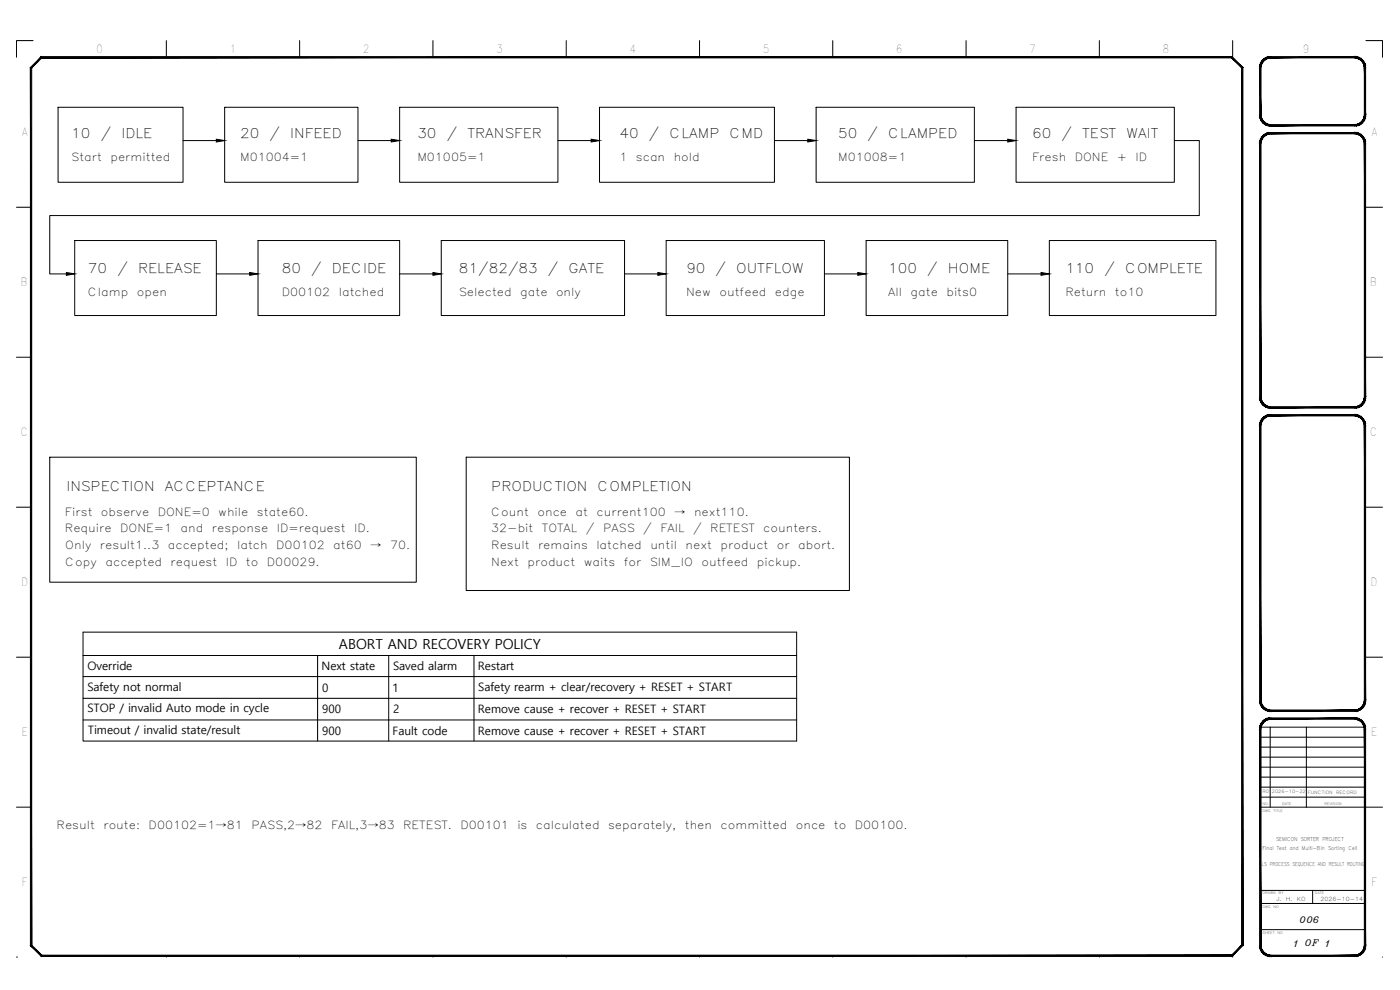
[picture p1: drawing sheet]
<svg xmlns="http://www.w3.org/2000/svg" width="420mm" height="297mm" viewBox="0 0 420 297" stroke-linecap="round" stroke-linejoin="round" font-family="sans-serif">
<g fill="none" stroke="#000" stroke-width=".3">
<path d="M9.9 12.2h-5v5M49.9 12.2v5M89.9 12.2v5M129.9 12.2v5M169.9 12.2v5M209.9 12.2v5M249.9 12.2v5M289.9 12.2v5M329.9 12.2v5M369.9 12.2v5M409.9 12.2h5v5M17.4 32.2h37.5v22.5h-37.5z"/>
<path d="M67.4 32.2h40v22.5h-40zM119.9 32.2h47.5v22.5h-47.5zM179.9 32.2h52.5v22.5h-52.5zM244.9 32.2h47.5v22.5h-47.5zM304.9 32.2h47.5v22.5h-47.5zM372.8 20.3v17.6M54.9 42.2h10M107.4 42.2h10M167.4 42.2h10M232.4 42.2h10M292.4 42.2h10M352.4 42.2h7.5v22.5h-345v17.5h5"/>
<path d="M4.9 62.2h4.4M22.4 72.2h42.5v22.5h-42.5zM77.4 72.2h42.5v22.5h-42.5zM132.4 72.2h55v22.5h-55zM199.9 72.2h47.5v22.5h-47.5zM259.9 72.2h42.5v22.5h-42.5zM314.9 72.2h50v22.5h-50zM409.9 62.2h5M64.9 82.2h10M119.9 82.2h10M187.4 82.2h10M247.4 82.2h10"/>
<path d="M302.4 82.2h10M4.9 107.2h4.4M409.9 107.2h5M14.9 137.2h110v37.5h-110zM139.9 137.2h115v40h-115zM4.9 152.2h4.4M409.9 152.2h5M4.9 197.2h4.4M24.9 189.7h214.2v32.6h-214.2zM24.9 196.7h214.2M95.3 196.7v25.6M116.7 196.7v25.6"/>
<path d="M142.2 196.7v25.6M409.9 197.2h5M24.9 203h214.2M24.9 209.5h214.2M24.9 216h214.2M378.3 218.2h31.4M381.2 218.2v24M392.1 218.2v24M378.2 239.2h31.4M378.3 236.2h31.3M378.3 233.2h31.3M378.3 230.2h31.3"/>
<path d="M378.3 227.2h31.4M378.3 224.2h31.4M378.3 221.2h31.4M4.9 242.2h4.4M372.8 259.4v24.2M378.2 242.2h31.4M409.9 242.2h5M378.2 278.9h31.4M378.2 271.1h31.4M378.2 267.2h31.4M393.9 267.2v3.9M4.9 287.2h.1"/>
<path d="M49.9 286.8v.4M89.9 286.8v.4M129.9 286.8v.4M169.9 286.8v.4M209.9 286.8v.4M249.9 286.8v.4M289.9 286.8v.4M329.9 286.8v.4M369.9 286.5v.7M414.9 287.2h.1"/>
</g>
<g fill="#000" stroke="#000" stroke-width=".3">
<path d="M64.9 41.8l2.5 .4-2.5 .4zM117.4 41.8l2.5 .4-2.5 .4zM177.4 41.8l2.5 .4-2.5 .4zM242.4 41.8l2.5 .4-2.5 .4zM302.4 41.8l2.5 .4-2.5 .4zM19.9 81.8l2.5 .4-2.5 .4zM74.9 81.8l2.5 .4-2.5 .4zM129.9 81.8l2.5 .4-2.5 .4zM197.4 81.8l2.5 .4-2.5 .4zM257.4 81.8l2.5 .4-2.5 .4zM312.4 81.8l2.5 .4-2.5 .4z"/>
<path d="M380.9 17h.5v.4zM380.9 17v.4h.5zM380.4 17.2l.5-.2v.4zM380.4 17.2l.1 .3 .4-.1zM379.9 17.3l.5-.1 .1 .3zM379.9 17.3l.2 .4 .4-.2zM379.4 17.6l.5-.3 .2 .4zM379.4 17.6l.3 .3 .4-.2zM379 18l.4-.4 .3 .3zM379 18l.3 .2 .4-.3zM379 18l.3 .2-.6 .2zM378.7 18.4l.3 .2 .3-.4zM378.7 18.4l.3 .2-.6 .2zM378.4 18.8l.4 .2 .2-.4zM378.4 18.8l.4 .2-.6 .3zM378.2 19.3l.4 .1 .2-.4zM378.2 19.3l.4 .1-.5 .4zM378.1 19.8l.4 .1 .1-.5zM378.1 19.8l.4 .1-.5 .4zM378.5 19.9l-.5 .4h.4z"/>
<path d="M381.4 17.4h25.1v-.4zM381.4 17h25.1l-25.1 .4z"/>
<path d="M378 34.5h.4l-.3 .5zM378.4 34.5l-.3 .5 .4-.1zM378.1 35l.4-.1-.3 .6zM378.5 34.9l-.3 .6 .4-.1zM378.2 35.5l.4-.1-.2 .6zM378.6 35.4l-.2 .6 .4-.2zM378.4 36l.4-.2-.1 .6zM378.8 35.8l-.1 .6 .3-.2zM378.7 36.4l.3-.2v.6zM379 36.2v.6l.3-.3zM379 36.8l.3-.3 .1 .7zM379.3 36.5l.1 .7 .3-.4zM379.7 36.8l.2 .6-.5-.2zM379.7 36.8l.2 .6 .2-.3zM380.1 37.1l.3 .5-.5-.2zM380.1 37.1l.3 .5 .1-.3zM380.5 37.3l.4 .5-.5-.2zM380.5 37.3l.4 .5v-.4zM380.9 37.4l.5 .4h-.5zM380.9 37.4l.5 .4v-.4z"/>
<path d="M378 20.3l.4 14.2v-14.2zM378 20.3l.4 14.2h-.4z"/>
<path d="M380.9 39.8h.5v.3zM380.9 39.8v.4l.5-.1zM380.4 39.9l.5-.1v.4zM380.4 39.9l.1 .4 .4-.1zM379.9 40.1l.5-.2 .1 .4zM379.9 40.1l.2 .4 .4-.2zM379.4 40.4l.5-.3 .2 .4zM379.4 40.4l.3 .3 .4-.2zM379 40.7l.4-.3 .3 .3zM379 40.7l.3 .3 .4-.3zM379 40.7l.3 .3-.6 .1zM378.7 41.1l.3 .3 .3-.4zM378.7 41.1l.3 .3-.6 .2zM378.4 41.6l.4 .2 .2-.4zM378.4 41.6l.4 .2-.6 .3zM378.2 42.1l.4 .1 .2-.4zM378.2 42.1l.4 .1-.5 .4zM378.1 42.6h.4l.1-.4zM378.1 42.6h.4l-.5 .5zM378.5 42.6l-.5 .5h.4z"/>
<path d="M381.4 37.8h25.1v-.4zM381.4 37.4h25.1l-25.1 .4z"/>
<path d="M406.5 37.4l.5 .4h-.5zM406.5 37.4l.5 .4v-.4zM407 37.4l.5 .2-.5 .2zM407 37.4l.5 .2-.1-.3zM407.4 37.3l.6 .1-.5 .2zM407.4 37.3l.6 .1-.2-.3zM407.8 37.1l.7 .1-.5 .2zM407.8 37.1l.7 .1-.3-.4zM408.2 36.8h.7l-.4 .4zM408.2 36.8h.7l-.3-.3zM408.6 36.5l.6-.1-.3 .4zM408.9 36.2l-.3 .3 .6-.1zM408.9 36.2l.6-.2-.3 .4zM409.1 35.8l-.2 .4 .6-.2zM409.1 35.8l.6-.3-.2 .5zM409.3 35.4l-.2 .4 .6-.3zM409.3 35.4l.5-.4-.1 .5zM409.4 34.9l-.1 .5 .5-.4zM409.8 34.5v.5l-.4-.1zM409.5 34.5l-.1 .4 .4-.4z"/>
<path d="M409.5 20.3l.3 14.2v-14.2zM409.5 20.3l.3 14.2h-.3z"/>
<path d="M409.8 19.8v.5h-.3zM409.4 19.9l.1 .4 .3-.5zM409.7 19.3l.1 .5-.4 .1zM409.3 19.4l.1 .5 .3-.6zM409.5 18.8l.2 .5-.4 .1zM409.1 19l.2 .4 .2-.6zM409.2 18.4l.3 .4-.4 .2zM408.9 18.6l.2 .4 .1-.6zM408.9 18l.3 .4-.3 .2zM408.9 18l-.3 .2 .3 .4zM408.5 17.6l.4 .4-.3 .2zM408.5 17.6l-.3 .3 .4 .3zM408 17.3l.5 .3-.3 .3zM408 17.3l-.2 .4 .4 .2zM407.5 17.2l.5 .1-.2 .4zM407.5 17.2l-.1 .3 .4 .2zM407 17l.5 .2-.1 .3zM407 17v.4l.4 .1zM406.5 17h.5v.4zM406.5 17v.4h.5z"/>
<path d="M378 43.1l.4 76v-76zM378 43.1l.4 76h-.4z"/>
<path d="M381.4 40.1h25.1v-.3zM381.4 39.8h25.1l-25.1 .3z"/>
<path d="M409.5 43.1l.3 76v-76zM409.5 43.1l.3 76h-.3z"/>
<path d="M409.8 42.6v.5h-.3zM409.4 42.6l.1 .5 .3-.5zM409.7 42.1l.1 .5h-.4zM409.3 42.2l.1 .4 .3-.5zM409.5 41.6l.2 .5-.4 .1zM409.1 41.8l.2 .4 .2-.6zM409.2 41.1l.3 .5-.4 .2zM408.9 41.4l.2 .4 .1-.7zM408.9 40.7l.3 .4-.3 .3zM408.9 40.7l-.3 .3 .3 .4zM408.5 40.4l.4 .3-.3 .3zM408.5 40.4l-.3 .3 .4 .3zM408 40.1l.5 .3-.3 .3zM408 40.1l-.2 .4 .4 .2zM407.5 39.9l.5 .2-.2 .4zM407.5 39.9l-.1 .4 .4 .2zM407 39.8l.5 .1-.1 .4zM407 39.8v.4l.4 .1zM406.5 39.8h.5v.4zM406.5 39.8v.3l.5 .1z"/>
<path d="M378 119.1h.4l-.3 .5zM378.4 119.1l-.3 .5h.4zM378.1 119.6h.4l-.3 .5zM378.5 119.6l-.3 .5 .4-.1zM378.2 120.1l.4-.1-.2 .6zM378.6 120l-.2 .6 .4-.2zM378.4 120.6l.4-.2-.1 .7zM378.8 120.4l-.1 .7 .3-.3zM378.7 121.1l.3-.3v.7zM379 120.8v.7l.3-.3zM379 121.5l.3-.3 .1 .6zM379.3 121.2l.1 .6 .3-.3zM379.7 121.5l.2 .6-.5-.3zM379.7 121.5l.2 .6 .2-.4zM380.1 121.7l.3 .6-.5-.2zM380.1 121.7l.3 .6 .1-.4zM380.5 121.9l.4 .5-.5-.1zM380.5 121.9l.4 .5v-.4zM380.9 122l.5 .4h-.5zM380.9 122l.5 .4v-.4z"/>
<path d="M378 127.7l.4 82.4v-82.4zM378 127.7l.4 82.4h-.4z"/>
<path d="M381.4 122v.4l25.1-.4zM381.4 122.4l25.1-.4v.4z"/>
<path d="M381.4 124.4v.4l25.1-.4zM381.4 124.8l25.1-.4v.4z"/>
<path d="M380.9 124.5l.5-.1v.4zM380.9 124.5v.3h.5zM380.4 124.6l.5-.1v.3zM380.4 124.6l.1 .3 .4-.1zM379.9 124.8l.5-.2 .1 .3zM379.9 124.8l.2 .3 .4-.2zM379.4 125l.5-.2 .2 .3zM379.4 125l.3 .4 .4-.3zM379 125.4l.4-.4 .3 .4zM379 125.4l.3 .3 .4-.3zM379 125.4l.3 .3-.6 .1zM378.7 125.8l.3 .2 .3-.3zM378.7 125.8l.3 .2-.6 .2zM378.4 126.2l.4 .2 .2-.4zM378.4 126.2l.4 .2-.6 .3zM378.2 126.7l.4 .1 .2-.4zM378.2 126.7l.4 .1-.5 .4zM378.1 127.2l.4 .1 .1-.5zM378.1 127.2l.4 .1-.5 .4zM378.5 127.3l-.5 .4h.4z"/>
<path d="M406.5 122l.5 .4h-.5zM406.5 122l.5 .4v-.4zM407 122l.5 .3-.5 .1zM407 122l.5 .3-.1-.4zM407.4 121.9l.6 .2-.5 .2zM407.4 121.9l.6 .2-.2-.4zM407.8 121.7l.7 .1-.5 .3zM407.8 121.7l.7 .1-.3-.3zM408.2 121.5h.7l-.4 .3zM408.2 121.5h.7l-.3-.3zM408.6 121.2l.6-.1-.3 .4zM408.9 120.8l-.3 .4 .6-.1zM408.9 120.8l.6-.2-.3 .5zM409.1 120.4l-.2 .4 .6-.2zM409.1 120.4l.6-.3-.2 .5zM409.3 120l-.2 .4 .6-.3zM409.3 120l.5-.4-.1 .5zM409.4 119.6l-.1 .4 .5-.4zM409.8 119.1v.5h-.4zM409.5 119.1l-.1 .5 .4-.5z"/>
<path d="M409.8 127.2v.5h-.3zM409.4 127.3l.1 .4 .3-.5zM409.7 126.7l.1 .5-.4 .1zM409.3 126.8l.1 .5 .3-.6zM409.5 126.2l.2 .5-.4 .1zM409.1 126.4l.2 .4 .2-.6zM409.2 125.8l.3 .4-.4 .2zM408.9 126l.2 .4 .1-.6zM408.9 125.4l.3 .4-.3 .2zM408.9 125.4l-.3 .3 .3 .3zM408.5 125l.4 .4-.3 .3zM408.5 125l-.3 .4 .4 .3zM408 124.8l.5 .2-.3 .4zM408 124.8l-.2 .3 .4 .3zM407.5 124.6l.5 .2-.2 .3zM407.5 124.6l-.1 .3 .4 .2zM407 124.5l.5 .1-.1 .3zM407 124.5v.3l.4 .1zM406.5 124.4l.5 .1v.3zM406.5 124.4v.4h.5z"/>
<path d="M409.5 127.7l.3 82.4v-82.4zM409.5 127.7l.3 82.4h-.3z"/>
<path d="M378 210.1h.4l-.3 .5zM378.4 210.1l-.3 .5h.4zM378.1 210.6h.4l-.3 .5zM378.5 210.6l-.3 .5 .4-.1zM378.2 211.1l.4-.1-.2 .6zM378.6 211l-.2 .6 .4-.2zM378.4 211.6l.4-.2-.1 .7zM378.8 211.4l-.1 .7 .3-.3zM378.7 212.1l.3-.3v.7zM379 211.8v.7l.3-.3zM379 212.5l.3-.3 .1 .6zM379.3 212.2l.1 .6 .3-.3zM379.7 212.5l.2 .6-.5-.3zM379.7 212.5l.2 .6 .2-.4zM380.1 212.7l.3 .6-.5-.2zM380.1 212.7l.3 .6 .1-.4zM380.5 212.9l.4 .5-.5-.1zM380.5 212.9l.4 .5v-.4zM380.9 213l.5 .4h-.5zM380.9 213l.5 .4v-.4z"/>
<path d="M378 218.7l.4 64.9v-64.9zM378 218.7l.4 64.9h-.4z"/>
<path d="M381.4 213v.4l25.1-.4zM381.4 213.4l25.1-.4v.4z"/>
<path d="M381.4 215.4v.4l25.1-.4zM381.4 215.8l25.1-.4v.4z"/>
<path d="M380.9 215.4h.5v.4zM380.9 215.4v.4h.5zM380.4 215.6l.5-.2v.4zM380.4 215.6l.1 .3 .4-.1zM379.9 215.8l.5-.2 .1 .3zM379.9 215.8l.2 .3 .4-.2zM379.4 216l.5-.2 .2 .3zM379.4 216l.3 .4 .4-.3zM379 216.4l.4-.4 .3 .4zM379 216.4l.3 .3 .4-.3zM379 216.4l.3 .3-.6 .1zM378.7 216.8l.3 .2 .3-.3zM378.7 216.8l.3 .2-.6 .2zM378.4 217.2l.4 .2 .2-.4zM378.4 217.2l.4 .2-.6 .3zM378.2 217.7l.4 .1 .2-.4zM378.2 217.7l.4 .1-.5 .4zM378.1 218.2l.4 .1 .1-.5zM378.1 218.2l.4 .1-.5 .4zM378.5 218.3l-.5 .4h.4z"/>
<path d="M406.5 213l.5 .4h-.5zM406.5 213l.5 .4v-.4zM407 213l.5 .3-.5 .1zM407 213l.5 .3-.1-.4zM407.4 212.9l.6 .2-.5 .2zM407.4 212.9l.6 .2-.2-.4zM407.8 212.7l.7 .1-.5 .3zM407.8 212.7l.7 .1-.3-.3zM408.2 212.5h.7l-.4 .3zM408.2 212.5h.7l-.3-.3zM408.6 212.2l.6-.1-.3 .4zM408.9 211.8l-.3 .4 .6-.1zM408.9 211.8l.6-.2-.3 .5zM409.1 211.4l-.2 .4 .6-.2zM409.1 211.4l.6-.3-.2 .5zM409.3 211l-.2 .4 .6-.3zM409.3 211l.5-.4-.1 .5zM409.4 210.6l-.1 .4 .5-.4zM409.8 210.1v.5h-.4zM409.5 210.1l-.1 .5 .4-.5z"/>
<path d="M409.8 218.2v.5h-.3zM409.4 218.3l.1 .4 .3-.5zM409.7 217.7l.1 .5-.4 .1zM409.3 217.8l.1 .5 .3-.6zM409.5 217.2l.2 .5-.4 .1zM409.1 217.4l.2 .4 .2-.6zM409.2 216.8l.3 .4-.4 .2zM408.9 217l.2 .4 .1-.6zM408.9 216.4l.3 .4-.3 .2zM408.9 216.4l-.3 .3 .3 .3zM408.5 216l.4 .4-.3 .3zM408.5 216l-.3 .4 .4 .3zM408 215.8l.5 .2-.3 .4zM408 215.8l-.2 .3 .4 .3zM407.5 215.6l.5 .2-.2 .3zM407.5 215.6l-.1 .3 .4 .2zM407 215.4l.5 .2-.1 .3zM407 215.4v.4l.4 .1zM406.5 215.4h.5v.4zM406.5 215.4v.4h.5z"/>
<path d="M409.5 218.7l.3 64.9v-64.9zM409.5 218.7l.3 64.9h-.3z"/>
<path d="M372.6 20.4v263.2l.4 .1zM372.6 20.4l.4-.2v263.5zM369.6 17.4l3 3 .4-.2zM369.8 17l3.2 3.2-3.4-2.8zM12.5 17.4h357.1l.2-.4zM12.4 17h357.4l-357.3 .4zM12.4 17l-2.9 3.4 3-3zM12.4 17l-2.9 3.4-.4-.2zM9.1 20.2l.4 263.4v-263.2zM9.1 20.2l.4 263.4-.4 .1zM9.1 283.7l3.4 2.9-3-3zM9.1 283.7l3.4 2.9-.1 .4zM12.5 286.6l-.1 .4 357.2-.4zM12.4 287l357.2-.4 .2 .4zM369.6 286.6l.2 .4 2.8-3.4zM372.6 283.6l.4 .1-3.2 3.3z"/>
<path d="M378 283.6h.4l-.3 .6zM378.4 283.6l-.3 .6 .4-.1zM378.1 284.2l.4-.1-.3 .6zM378.5 284.1l-.3 .6 .4-.1zM378.2 284.7l.4-.1-.2 .6zM378.6 284.6l-.2 .6 .4-.2zM378.4 285.2l.4-.2-.1 .6zM378.8 285l-.1 .6 .3-.2zM378.7 285.6l.3-.2v.6zM379 285.4v.6l.3-.3zM379 286l.3-.3 .1 .6zM379.3 285.7l.1 .6 .3-.3zM379.7 286l.2 .6-.5-.3zM379.7 286l.2 .6 .2-.3zM380.1 286.3l.3 .5-.5-.2zM380.1 286.3l.3 .5 .1-.4zM380.5 286.4l.4 .5-.5-.1zM380.5 286.4l.4 .5v-.4zM380.9 286.5l.5 .5-.5-.1zM380.9 286.5l.5 .5v-.4z"/>
<path d="M381.4 286.6v.4l25.1-.4zM381.4 287l25.1-.4v.4z"/>
<path d="M406.5 286.6l.5 .3-.5 .1zM406.5 286.6l.5 .3v-.4zM407 286.5l.5 .3-.5 .1zM407 286.5l.5 .3-.1-.4zM407.4 286.4l.6 .2-.5 .2zM407.4 286.4l.6 .2-.2-.3zM407.8 286.3h.7l-.5 .3zM407.8 286.3h.7l-.3-.3zM408.2 286h.7l-.4 .3zM408.2 286h.7l-.3-.3zM408.6 285.7l.6-.1-.3 .4zM408.9 285.4l-.3 .3 .6-.1zM408.9 285.4l.6-.2-.3 .4zM409.1 285l-.2 .4 .6-.2zM409.1 285l.6-.3-.2 .5zM409.3 284.6l-.2 .4 .6-.3zM409.3 284.6l.5-.4-.1 .5zM409.4 284.1l-.1 .5 .5-.4zM409.8 283.6v.6l-.4-.1zM409.5 283.6l-.1 .5 .4-.5z"/>
</g>
<text font-size="4.2" x="101.7" y="194.7">ABORT AND RECOVERY POLICY</text>
<g font-size="4">
<text x="21.4" y="41.4">10</text>
<text x="30.2" y="41.4">/</text>
<text x="36.4" y="41.4">IDLE</text>
<text x="72.1" y="41.4">20</text>
<text x="80.9" y="41.4">/</text>
<text x="87.1" y="41.4">INFEED</text>
<text x="125.3" y="41.4">30</text>
<text x="134.1" y="41.4">/</text>
<text x="140.3" y="41.4">TRANSFER</text>
<text x="185.9" y="41.4">40</text>
<text x="194.7" y="41.4">/</text>
<text x="200.9" y="41.4">CLAMP</text>
<text x="219" y="41.4">CMD</text>
<text x="251.6" y="41.4">50</text>
<text x="260.4" y="41.4">/</text>
<text x="266.6" y="41.4">CLAMPED</text>
<text x="309.7" y="41.4">60</text>
<text x="318.6" y="41.4">/</text>
<text x="324.8" y="41.4">TEST</text>
<text x="338.1" y="41.4">WAIT</text>
<text x="26.4" y="81.9">70</text>
<text x="35.2" y="81.9">/</text>
<text x="41.4" y="81.9">RELEASE</text>
<text x="84.6" y="81.9">80</text>
<text x="93.4" y="81.9">/</text>
<text x="99.6" y="81.9">DECIDE</text>
<text x="137.7" y="81.9">81/82/83</text>
<text x="164.5" y="81.9">/</text>
<text x="170.7" y="81.9">GATE</text>
<text x="205.9" y="81.9">90</text>
<text x="214.7" y="81.9">/</text>
<text x="220.9" y="81.9">OUTFLOW</text>
<text x="266.6" y="81.9">100</text>
<text x="278.3" y="81.9">/</text>
<text x="284.5" y="81.9">HOME</text>
<text x="319.7" y="81.9">110</text>
<text x="331.4" y="81.9">/</text>
<text x="337.6" y="81.9">COMPLETE</text>
<text x="19.9" y="147.2">INSPECTION</text>
<text x="49.5" y="147.2">ACCEPTANCE</text>
<text x="147.4" y="147.2">PRODUCTION</text>
<text x="179.4" y="147.2">COMPLETION</text>
</g>
<g font-size="3.5">
<text x="26.3" y="201.1">Override</text>
<text x="96.5" y="201.1">Next state</text>
<text x="117.9" y="201.1">Saved alarm</text>
<text x="143.4" y="201.1">Restart</text>
<text x="26.2" y="207.2">Safety not normal</text>
<text x="96.7" y="207.5">0</text>
<text x="117.8" y="207.6">1</text>
<text x="143.5" y="207.2">Safety rearm + clear/recovery + RESET + START</text>
<text x="26.2" y="213.7">STOP / invalid Auto mode in cycle</text>
<text x="96.7" y="214">900</text>
<text x="118" y="214">2</text>
<text x="143.4" y="214">Remove cause + recover + RESET + START</text>
<text x="26.4" y="220.3">Timeout / invalid state/result</text>
<text x="96.7" y="220.4">900</text>
<text x="117.8" y="220.5">Fault code</text>
<text x="143.4" y="220.4">Remove cause + recover + RESET + START</text>
</g>
<g font-size="3.4">
<text x="29" y="15.9">0</text>
<text x="69.2" y="15.9">1</text>
<text x="109" y="15.9">2</text>
<text x="149" y="15.9">3</text>
<text x="189" y="16">4</text>
<text x="229" y="15.9">5</text>
<text x="269" y="15.9">6</text>
<text x="309" y="15.9">7</text>
<text x="349" y="15.9">8</text>
<text x="391" y="15.9">9</text>
<text x="6.4" y="40.9">A</text>
<text x="411.4" y="40.9">A</text>
<text x="21.4" y="48.4">Start</text>
<text x="33.1" y="48.4">permitted</text>
<text x="72.1" y="48.4">M01004=1</text>
<text x="125.3" y="48.4">M01005=1</text>
<text x="185.9" y="48.4">1</text>
<text x="190.8" y="48.4">scan</text>
<text x="202.2" y="48.4">hold</text>
<text x="251.6" y="48.4">M01008=1</text>
<text x="309.7" y="48.4">Fresh</text>
<text x="322.5" y="48.4">DONE</text>
<text x="335.2" y="48.4">+</text>
<text x="340.8" y="48.4">ID</text>
<text x="6.3" y="85.9">B</text>
<text x="26.4" y="88.9">Clamp</text>
<text x="41.1" y="88.9">open</text>
<text x="84.6" y="88.9">D00102</text>
<text x="101.7" y="88.9">latched</text>
<text x="137.7" y="88.9">Selected</text>
<text x="156.1" y="88.9">gate</text>
<text x="166.9" y="88.9">only</text>
<text x="205.9" y="88.9">New</text>
<text x="215.9" y="88.9">outfeed</text>
<text x="232.6" y="88.9">edge</text>
<text x="266.6" y="88.9">All</text>
<text x="273.3" y="88.9">gate</text>
<text x="284" y="88.9">bits0</text>
<text x="319.7" y="88.9">Return</text>
<text x="334.6" y="88.9">to10</text>
<text x="411.3" y="85.9">B</text>
<text x="6.3" y="130.9">C</text>
<text x="411.3" y="130.9">C</text>
<text x="19.5" y="154.7">First</text>
<text x="30.3" y="154.7">observe</text>
<text x="47.3" y="154.7">DONE=0</text>
<text x="65.5" y="154.7">while</text>
<text x="77.1" y="154.7">state60.</text>
<text x="147.4" y="154.7">Count</text>
<text x="161.3" y="154.7">once</text>
<text x="172.7" y="154.7">at</text>
<text x="179" y="154.7">current100</text>
<text x="202.3" y="154.7">→</text>
<text x="208.3" y="154.7">next110.</text>
<text x="19.5" y="159.7">Require</text>
<text x="36.1" y="159.7">DONE=1</text>
<text x="54.2" y="159.7">and</text>
<text x="63.6" y="159.7">response</text>
<text x="83.1" y="159.7">ID=request</text>
<text x="106.3" y="159.7">ID.</text>
<text x="147.4" y="159.7">32-bit</text>
<text x="162.6" y="159.7">TOTAL</text>
<text x="175.8" y="159.7">/</text>
<text x="181" y="159.7">PASS</text>
<text x="193" y="159.7">/</text>
<text x="198.2" y="159.7">FAIL</text>
<text x="208" y="159.7">/</text>
<text x="213.2" y="159.7">RETEST</text>
<text x="229.1" y="159.7">counters.</text>
<text x="19.6" y="164.7">Only</text>
<text x="30" y="164.7">result1..3</text>
<text x="50.4" y="164.7">accepted;</text>
<text x="71.2" y="164.7">latch</text>
<text x="82.9" y="164.7">D00102</text>
<text x="100" y="164.7">at60</text>
<text x="111.1" y="164.7">→</text>
<text x="117" y="164.7">70.</text>
<text x="147.4" y="164.7">Result</text>
<text x="161.5" y="164.7">remains</text>
<text x="179" y="164.7">latched</text>
<text x="195.2" y="164.7">until</text>
<text x="205.7" y="164.7">next</text>
<text x="216.3" y="164.7">product</text>
<text x="233.2" y="164.7">or</text>
<text x="239.6" y="164.7">abort.</text>
<text x="19.6" y="169.7">Copy</text>
<text x="31.6" y="169.7">accepted</text>
<text x="51.2" y="169.7">request</text>
<text x="67.8" y="169.7">ID</text>
<text x="73.8" y="169.7">to</text>
<text x="80.1" y="169.7">D00029.</text>
<text x="147.4" y="169.7">Next</text>
<text x="158.3" y="169.7">product</text>
<text x="175.2" y="169.7">waits</text>
<text x="187.2" y="169.7">for</text>
<text x="195.1" y="169.7">SIM_IO</text>
<text x="210.5" y="169.7">outfeed</text>
<text x="227.2" y="169.7">pickup.</text>
<text x="6.4" y="175.9">D</text>
<text x="411.4" y="175.9">D</text>
<text x="6.5" y="220.9">E</text>
<text x="411.5" y="220.9">E</text>
<text x="17" y="248.9">Result</text>
<text x="31" y="248.9">route:</text>
<text x="44.6" y="248.9">D00102=1→81</text>
<text x="75.4" y="248.9">PASS,2→82</text>
<text x="99.3" y="248.9">FAIL,3→83</text>
<text x="121" y="248.9">RETEST.</text>
<text x="138.2" y="248.9">D00101</text>
<text x="155.3" y="248.9">is</text>
<text x="160.8" y="248.9">calculated</text>
<text x="182.5" y="248.9">separately,</text>
<text x="205.5" y="248.9">then</text>
<text x="216.3" y="248.9">committed</text>
<text x="238.8" y="248.9">once</text>
<text x="250.3" y="248.9">to</text>
<text x="256.6" y="248.9">D00100.</text>
<text x="6.6" y="265.9">F</text>
<text x="411.6" y="265.9">F</text>
</g>
<g font-size="2.7">
<text x="390.1" y="276.8">006</text>
<text x="388.4" y="284">1</text>
<text x="391.7" y="283.9">OF</text>
<text x="397.9" y="284">1</text>
</g>
<g font-size="1.7">
<text x="383.1" y="270.3">J.</text>
<text x="385.9" y="270.3">H.</text>
<text x="389.2" y="270.3">KO</text>
<text x="396.3" y="270.3">2026-10-14</text>
</g>
<g font-size="1.6">
<text x="378.9" y="254.9">Final Test and Multi-Bin Sorting Cell</text>
<text x="383" y="252.4">SEMICON SORTER PROJECT</text>
<text x="378.7" y="260">LS PROCESS SEQUENCE AND RESULT ROUTING</text>
</g>
<g font-size="1.3">
<text x="378.8" y="238.1">R0</text>
<text x="381.7" y="238.1">2026-10-22</text>
<text x="392.5" y="238.1">FUNCTION</text>
<text x="401" y="238.1">RECORD</text>
</g>
<g font-size="1.1">
<text x="378.9" y="243.5">DWG</text>
<text x="378.9" y="241.5">NO.</text>
<text x="382.2" y="243.5">TITLE</text>
<text x="384.8" y="241.5">DATE</text>
<text x="397.5" y="241.5">REVISION</text>
<text x="378.9" y="268.3">DRAWN</text>
<text x="383.7" y="268.3">BY</text>
<text x="394.6" y="268.3">DATE</text>
<text x="378.9" y="272.5">DWG</text>
<text x="382.2" y="272.5">NO</text>
<text x="378.9" y="280.2">SHEET</text>
<text x="383.4" y="280.2">NO</text>
</g>
</svg>
